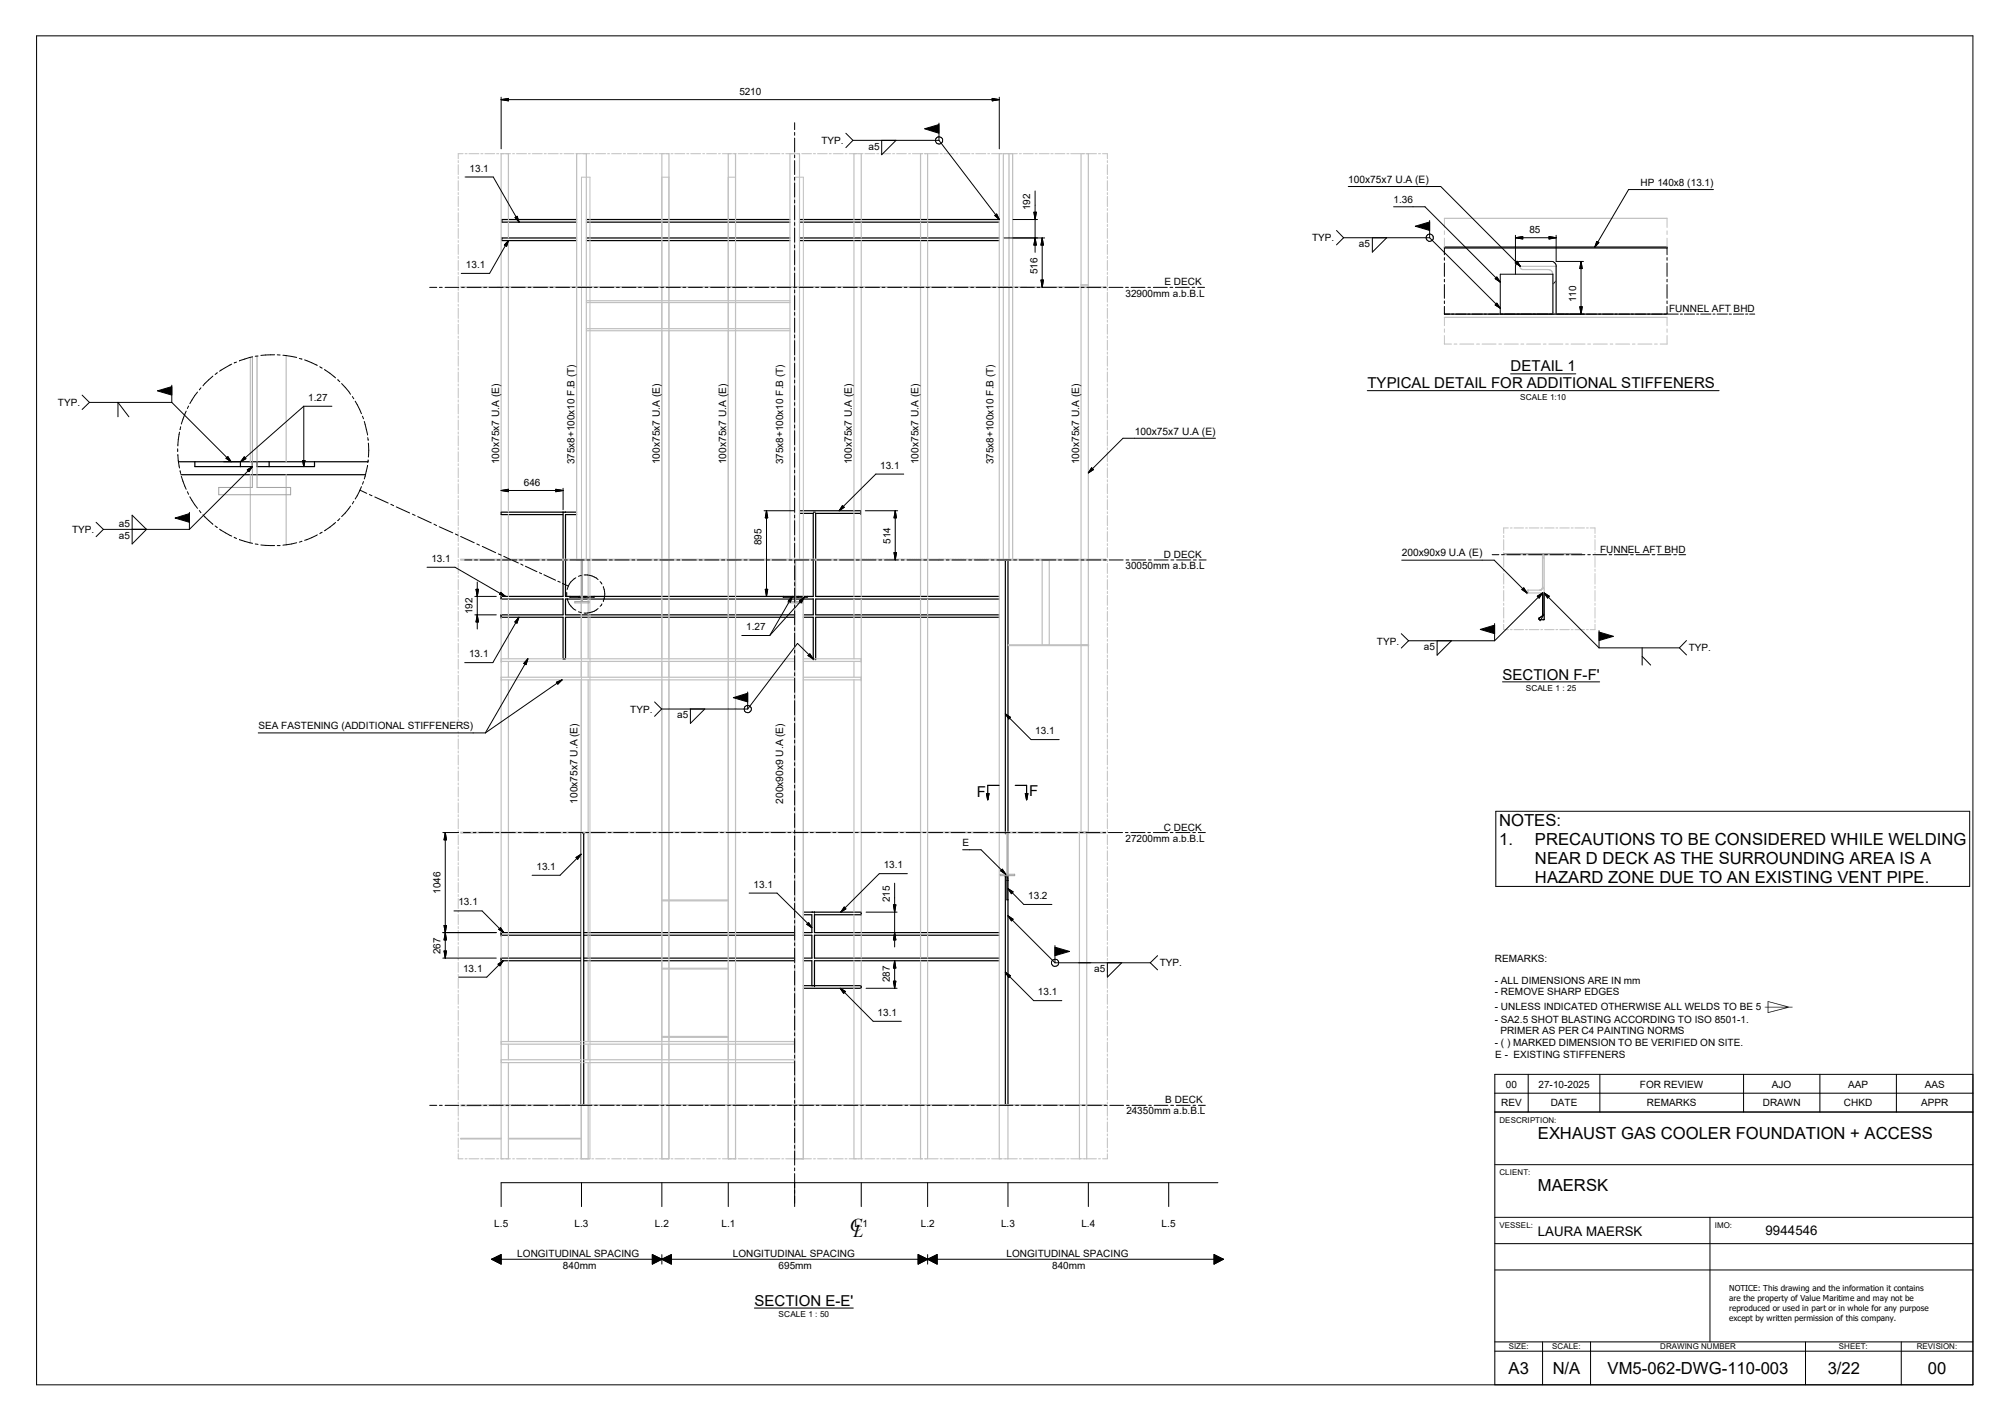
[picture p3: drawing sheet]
<svg xmlns="http://www.w3.org/2000/svg" width="420mm" height="297mm" viewBox="0 0 420 297" stroke-linecap="round" stroke-linejoin="round" font-family="sans-serif">
<g fill="none" stroke="#000" stroke-width=".21">
<path d="M7.7 7.5h404.9v282h-404.9zM104.8 20.8l1.5-.2v.5zM104.8 20.3v10.8M104.8 20.8h104.2M166.2 25.7v1.4M166.2 27.7v.6M166.2 28.9v2.9M166.2 32.4v.6M166.2 33.6v2.9M166.2 37.1v.6M166.2 38.3v2.9M207.5 20.6l1.5 .2-1.5 .3z"/>
<path d="M209 20.3v10.8M282 39h19.3l16.7 16.7M166.2 41.8v.6M166.2 43v2.9M166.2 46.5v.6M166.2 47.7v2.9M166.2 51.2v.6M166.2 52.4v2.9M166.2 55.9v.6M166.2 57.1v2.9M302.1 51.6v1.7M302.1 53.8v.6"/>
<path d="M302.1 55v2.8M302.1 58.4v.5M302.1 59.5v2.9M302.1 51.9h46.5M313.8 57.3h11v8.4h-11zM316.9 54.9l.4-.3 .7 1.1zM316.9 49.7l1.6-.3v.6zM316.9 57.3l.1-1.9 .3-.5 .4-.2h7l.4 .2 .3 .5v10.3M316.9 49.2v5.5M316.9 49.7h8.5M324 49.4l1.4 .3-1.4 .3zM325.4 58.7l-.6 .7"/>
<path d="M325.4 49.2v5.5h5.8M330.7 54.7l.2 1.4h-.5zM330.7 54.7v11M348.6 51.6v1.7M348.6 53.8v.6M348.6 55v2.8M348.6 58.4v.5M348.6 59.5v2.9M89.9 60.1h1.4M91.9 60.1h.6M93.1 60.1h2.9M96.6 60.1h.5"/>
<path d="M97.7 60.1h2.9M101.2 60.1h.6M102.3 60.1h2.9M105.8 60.1h.6M107 60.1h2.8M110.4 60.1h.6M111.6 60.1h2.9M115.1 60.1h.5M116.2 60.1h2.9M119.7 60.1h.6M120.9 60.1h2.8M124.3 60.1h.6"/>
<path d="M125.5 60.1h2.8M128.9 60.1h.6M130.1 60.1h2.9M133.6 60.1h.5M134.7 60.1h2.9M138.2 60.1h.6M139.3 60.1h3M142.8 60.1h.6M144 60.1h2.9M147.5 60.1h.5M148.6 60.1h2.9M152.1 60.1h.6"/>
<path d="M153.2 60.1h3M156.7 60.1h.6M157.9 60.1h2.9M161.4 60.1h.6M162.5 60.1h2.9M166 60.1h.6M166.2 60.6v.6M166.2 61.8v3M166.2 65.3v.6M166.2 66.5v3M166.2 70v.6M166.2 71.2v3"/>
<path d="M166.2 74.7v.6M166.2 75.9v3M166.2 79.5v.6M167.2 60.1h2.8M170.6 60.1h.6M171.8 60.1h2.9M175.2 60.1h.6M176.4 60.1h2.9M179.9 60.1h.6M181 60.1h2.9M184.5 60.1h.6M185.7 60.1h2.8"/>
<path d="M189.1 60.1h.6M190.3 60.1h2.9M193.7 60.1h.6M194.9 60.1h2.9M198.4 60.1h.6M199.5 60.1h2.9M203 60.1h.6M204.2 60.1h2.9M207.6 60.1h.6M208.8 60.1h2.9M212.3 60.1h.5M213.4 60.1h2.9"/>
<path d="M216.9 60.1h.6M218 60.1h2.9M221.5 60.1h.6M222.7 60.1h2.9M226.1 60.1h.6M227.3 60.1h2.9M230.8 60.1h.5M231.9 60.1h3M235.4 60.1h.6M236.5 60.1h3M240.1 60.1h.5M241.2 60.1h2.9"/>
<path d="M244.7 60.1h.6M245.8 60.1h2.9M249.3 60.1h.6M250.5 60.1h1.4M302.1 62.9v.6M302.1 64.1v1.6h1.1M303.6 65.7h.4M304.4 65.7h2.2M307 65.7h.4M307.9 65.7h2.1M310.4 65.7h.4M311.3 65.7h2.1"/>
<path d="M315.9 78.1h13.7M324.9 65.7h6.5M330.4 64.1h.5l-.2 1.6zM331.8 65.7h2.1M334.3 65.7h.5M335.2 65.7h2.1M337.8 65.7h.4M338.6 65.7h2.2M341.2 65.7h.4M342 65.7h2.2M344.6 65.7h.4M345.5 65.7h2.1"/>
<path d="M348 65.7h.4M348.6 62.9v.6M348.6 64.1v1.6M348.9 65.7h2.1M351.4 65.7h.5M352.2 65.7h2.2M354.8 65.7h.4M355.7 65.7h2.1M358.3 65.7h.4M359.1 65.7h2.2M361.6 65.7h.5M362.5 65.7h2.1"/>
<path d="M365.1 65.7h.4M365.9 65.7h1.1M166.2 80.6v3M166.2 84.2v.6M166.2 85.3v3M166.2 88.9v.6M166.2 90v3M166.2 93.6v.5M166.2 94.7v3M166.2 98.3v.5M166.2 99.4v3M286 81.7h73.5"/>
<path d="M97.2 117.1h1.5M99.3 117.1h.6M100.4 117.1h3M104 117.1h.6M104.9 107.1h-.1v.5h.1M105.1 117.1h3M108.7 117.1h.6M109.8 117.1h3M113.4 117.1h.5M114.5 117.1h3M118.1 117.1h.5M119.2 117.1h3"/>
<path d="M122.8 117.1h.5M123.9 117.1h3M127.5 117.1h.5M128.6 117.1h3M132.2 117.1h.5M133.3 117.1h2.9M136.9 117.1h.5M138 117.1h2.9M141.6 117.1h.5M142.7 117.1h2.9M146.3 117.1h.5M147.4 117.1h2.9"/>
<path d="M150.9 117.1h.6M152.1 117.1h2.9M155.6 117.1h.6M156.8 117.1h2.9M160.3 117.1h.6M161.5 117.1h2.9M165 117.1h.6M166.2 103v.5M166.2 104.1v3M166.2 107.7v.5M166.2 108.8v3M166.2 112.4v.6"/>
<path d="M166.2 113.6v2.9M166.2 117.1v.6M166.2 118.3v2.9M166.2 117.1h2.9M169.7 117.1h.6M170.9 117.1h2.9M174.4 117.1h.6M175.6 117.1h2.9M179.1 117.1h.6M180.3 117.1h2.9M183.8 117.1h.6M185 117.1h2.9"/>
<path d="M188.5 117.1h.6M189.7 117.1h2.9M193.2 117.1h.6M194.4 117.1h2.9M197.9 117.1h.6M199.1 117.1h2.9M202.6 117.1h.6M203.8 117.1h2.9M207.3 117.1h.6M208.5 117.1h2.9M212 117.1h.6M213.2 117.1h2.9"/>
<path d="M216.7 117.1h.6M217.9 117.1h2.9M221.4 117.1h.6M222.6 117.1h2.9M226.1 117.1h.6M227.3 117.1h2.9M230.8 117.1h.6M232 117.1h2.9M235.5 117.1h.6M236.7 117.1h2.9M240.2 117.1h.6M241.4 117.1h2.9"/>
<path d="M244.9 117.1h.6M246.1 117.1h2.9M249.6 117.1h.6M250.8 117.1h1.5M110.4 137.7l-.4 1.2-.5-.2zM110.4 137.7l-8.9 15.5M118.5 123.9v.6M118.6 125.1l.5 1.2 .6 .7 .7 .6M120.4 120.8l-1 .9-.8 1.5M121 127.9l.6 .2M121.6 120.3l-.6 .2M122.2 120.2l1.6 .2 1.3 .8"/>
<path d="M125.1 127.2l-1.3 .7-1.6 .2M125.5 121.6l.4 .5M125.9 126.2l-.4 .5M126.2 122.6a4.2 4.2 0 0 1 0 3.1M166.2 121.8v.6M166.2 123v2.9M166.2 126.5v.6M166.2 127.7v2.9M166.2 131.2v.6M166.2 132.4v2.9M166.2 135.9v.6M166.2 137.1v2.9"/>
<path d="M322.9 128.4l-.6 1.1M54 153.2h47.5M116.4 142.6l1.1-.5-.8 .9zM117.5 142.1l-16 11.1M166.2 140.6v.6M166.2 141.8v2.9M166.2 145.3v.6M166.2 146.5v2.9M166.2 150v.6M166.2 151.2v3M166.2 154.7v.6M166.2 155.9v3"/>
<path d="M166.2 159.4v.6M314.2 142.5h20.3M96.9 174h1.5M99 174h.6M100.1 174h3M103.7 174h.6M104.8 174h3M108.4 174h.6M109.5 174h3M113.1 174h.6M114.2 174h3M117.8 174h.6"/>
<path d="M118.9 174h3M122.5 174h.6M123.6 174h3M127.2 174h.6M128.3 174h3M131.9 174h.6M133 174h3M136.6 174h.6M137.8 174h2.9M141.3 174h.6M142.5 174h2.9M146 174h.6"/>
<path d="M147.2 174h2.9M150.7 174h.6M151.9 174h2.9M155.4 174h.6M156.6 174h2.9M160.1 174h.6M161.3 174h2.9M164.8 174h.6M166 174h2.9M166.2 160.6v3M166.2 164.1v.6M166.2 165.3v3"/>
<path d="M166.2 168.8v.7M166.2 170.1v2.9M166.2 173.6v.6M166.2 174.8v2.9M166.2 178.3v.6M166.2 179.5v2.9M169.5 174h.6M170.7 174h2.9M174.2 174h.6M175.4 174h2.9M178.9 174h.6M180.1 174h2.9"/>
<path d="M183.6 174h.6M184.8 174h2.9M188.3 174h.6M189.5 174h2.9M193 174h.6M194.2 174h2.9M197.7 174h.6M198.9 174h2.9M202.4 174h.6M203.6 174h2.9M207.1 174h.6M208.3 174h2.9"/>
<path d="M211.8 174h.6M213 174h2.9M216.5 174h.6M217.7 174h2.9M221.2 174h.6M222.4 174h2.9M225.9 174h.6M227.1 174h2.9M230.7 174h.5M231.8 174h3M235.4 174h.5M236.5 174h3"/>
<path d="M240.1 174h.5M241.2 174h3M244.8 174h.5M245.9 174h3M249.5 174h.5M250.6 174h1.5M166.2 183v.6M166.2 184.1v3M166.2 187.7v.6M166.2 188.8v3M166.2 192.4v.6M166.2 193.5v3"/>
<path d="M166.2 197.1v.6M166.2 198.2v3M210.6 183.3l.2 .4M166.2 201.8v.6M166.2 203v2.9M166.2 206.5v.6M166.2 207.7v2.9M166.2 211.2v.6M166.2 212.4v2.9M166.2 215.9v.6M166.2 217.1v2.9M89.9 231.1h1.4"/>
<path d="M91.9 231.1h.6M93.1 231.1h2.9M96.6 231.1h.5M97.7 231.1h2.9M101.2 231.1h.6M102.4 231.1h2.8M105.8 231.1h.6M107 231.1h2.9M110.4 231.1h.6M111.6 231.1h2.9M115.1 231.1h.5M116.2 231.1h3"/>
<path d="M119.7 231.1h.6M120.9 231.1h2.9M124.4 231.1h.5M125.5 231.1h2.9M129 231.1h.6M130.2 231.1h2.8M133.6 231.1h.6M134.8 231.1h2.9M138.2 231.1h.6M139.4 231.1h2.9M142.9 231.1h.6M144 231.1h3"/>
<path d="M147.5 231.1h.6M148.7 231.1h2.9M152.2 231.1h.5M153.3 231.1h2.9M156.8 231.1h.6M157.9 231.1h3M161.4 231.1h.6M162.6 231.1h2.9M166.1 231.1h.6M166.2 220.6v.6M166.2 221.8v2.9M166.2 225.3v.6"/>
<path d="M166.2 226.5v2.9M166.2 230v.6M166.2 231.2v2.9M166.2 234.7v.6M166.2 235.9v2.9M166.2 239.4v.6M167.2 231.1h2.9M170.7 231.1h.6M171.9 231.1h2.9M175.3 231.1h.6M176.5 231.1h2.9M180 231.1h.5"/>
<path d="M181.1 231.1h2.9M184.6 231.1h.6M185.7 231.1h3M189.3 231.1h.5M190.4 231.1h2.9M193.9 231.1h.6M195 231.1h2.9M198.5 231.1h.6M199.7 231.1h2.9M203.1 231.1h.6M204.3 231.1h2.9M207.8 231.1h.6"/>
<path d="M208.9 231.1h2.9M212.4 231.1h.6M213.6 231.1h2.9M217 231.1h.6M218.2 231.1h2.9M221.7 231.1h.6M222.8 231.1h2.9M226.3 231.1h.6M227.5 231.1h2.9M231 231.1h.6M232.1 231.1h2.9M235.6 231.1h.6"/>
<path d="M236.8 231.1h2.8M240.2 231.1h.6M241.4 231.1h2.9M244.8 231.1h.6M246 231.1h2.9M249.5 231.1h.6M250.6 231.1h1.5M412.6 232.5h-100v57M121.6 247.2v5M138.4 247.2v5M152.3 247.2v5M166.2 240.6v2.9"/>
<path d="M166.2 244.1v.6M166.2 245.3v6.9M180.1 247.2v5M194 247.2v5M210.8 247.2v5M227.6 247.2v5M244.4 247.2v5M254.7 247.2h-149.9v5M312.6 260h100M312.6 254.5h100M312.6 243.5h100M357.6 254.5v26"/>
<path d="M102.8 263.2l2-.9v.9zM102.8 263.2h2v1zM102.8 263.2l2-.9v1.9zM104.8 263.2h31.6M136.4 263.2h2l-2 1zM136.4 262.3l2 .9h-2zM136.4 262.3l2 .9-2 1zM138.4 263.2l2-.9v.9zM138.4 263.2h2v1zM138.4 262.3v1.9M138.4 263.2l2-.9v1.9zM140.4 263.2h51.6"/>
<path d="M157.8 273.4h20.7M192 263.2h2l-2 1zM192 262.3l2 .9h-2zM192 262.3l2 .9-2 1zM194 263.2l2-.9v.9zM194 263.2h2v1zM194 262.3v1.9M194 263.2l2-.9v1.9zM196 263.2h57.9M253.9 263.2h2l-2 1zM253.9 262.3l2 .9h-2zM253.9 262.3l2 .9-2 1z"/>
<path d="M312.6 265.5h100M312.6 282.4h100M312.6 280.5h100M322.6 280.5v9M332.6 280.5v9M377.6 280.5v9M397.6 280.5v9"/>
</g>
<g fill="none" stroke="#c0c0c0" stroke-width=".21">
<path d="M95.8 33.6v.4M95.8 34.4v2.1M95.8 36.9v.4M95.8 37.8v2M96.8 32.1h-1v1.1M97.3 32.1h.4M98.1 32.1h2M100.6 32.1h.4M101.4 32.1h2.1M103.9 32.1h.4M104.7 32.1h2.1M107.2 32.1h.4"/>
<path d="M108 32.1h2.1M110.5 32.1h.4M111.3 32.1h2.1M113.8 32.1h.4M114.6 32.1h2.1M117.1 32.1h.4M118 32.1h2M120.4 32.1h2.9M123.8 32.1h.4M124.6 32.1h2M127.1 32.1h.4M127.9 32.1h2.1"/>
<path d="M130.4 32.1h.4M131.2 32.1h2.1M133.7 32.1h.4M134.5 32.1h2.1M137 32.1h.4M137.8 32.1h2.1M140.3 32.1h.4M141.1 32.1h2.1M143.6 32.1h.4M144.5 32.1h2M147 32.1h.4M147.8 32.1h2"/>
<path d="M150.3 32.1h.4M151.1 32.1h2.1M153.3 32.1h.7M154.4 32.1h2.1M156.9 32.1h.4M157.7 32.1h2.1M160.2 32.1h.4M161 32.1h2.1M163.5 32.1h.4M164.3 32.1h2.1M166.5 32.1h.7M167.7 32.1h2"/>
<path d="M170.1 32.1h.4M171 32.1h2M173.4 32.1h.5M174.3 32.1h2M176.7 32.1h.5M177.6 32.1h2.9M180.9 32.1h2.1M183.4 32.1h.4M184.2 32.1h2.1M186.7 32.1h.4M187.5 32.1h2.1M190 32.1h.4"/>
<path d="M190.8 32.1h2.2M193.3 32.1h.7M194.1 32.1h2.1M196.6 32.1h.5M197.4 32.1h2.1M199.9 32.1h.5M200.8 32.1h2M203.2 32.1h.5M204.1 32.1h2.1M206.6 32.1h.4M207.4 32.1h2.3M209.8 32.1h3"/>
<path d="M213.2 32.1h.4M214 32.1h2.1M216.5 32.1h.4M217.3 32.1h2.1M219.8 32.1h.4M220.6 32.1h2.1M223.1 32.1h.5M223.9 32.1h2.1M226.1 32.1h.8M227.1 32.1h2.2M229.7 32.1h.5M230.6 32.1h1v1.1"/>
<path d="M231.6 33.6v.4M231.6 34.4v2.1M231.6 36.9v.4M231.6 37.8v2M95.8 40.3v.4M95.8 41.1v2.1M95.8 43.6v.4M95.8 44.4v2.1M95.8 46.9v.5M95.8 47.8v2M95.8 50.3v.4M95.8 51.1v2.1"/>
<path d="M95.8 53.6v.4M95.8 54.4v2.1M95.8 56.9v.5M95.8 57.8v2.1M96.4 59.9h134.9v.2h-134.9zM121.6 59.9v-22.9h1.8v22.9M138.4 59.9v-22.9h1.5v22.9M152.3 59.9v-22.9h1.5v22.9M166.2 59.9v-22.9h1.8v22.9M221.4 59.9v.2h9.9M231.6 40.3v.4M231.6 41.1v2.1"/>
<path d="M231.6 43.6v.4M231.6 44.4v2.1M231.6 46.9v.5M231.6 47.8v2M231.6 50.3v.4M231.6 51.1v2.1M231.6 53.6v.4M231.6 54.4v2.1M231.6 56.9v.5M231.6 57.8v2.1M302.1 45.6v1.9M302.1 48.3v.7"/>
<path d="M302.1 49.8v1.8M348.6 45.6v1.9M348.6 48.3v.7M348.6 49.8v1.8M95.8 60.2v.5M95.8 61.1v2.1M95.8 63.6v.4M95.8 64.4v2.1M95.8 66.9v.5M95.8 67.8v2M95.8 70.3v.4M95.8 71.1v2.1"/>
<path d="M95.8 73.6v.4M95.8 74.4v2.1M95.8 77v.3M95.8 77.8v2.1M121.6 60.1v56.8M123.4 60.1v56.8M138.4 60.1v56.8M139.9 60.1v56.8M152.3 60.1v56.8M153.8 60.1v56.8M166.2 60.1v56.8M168 60.1v56.8"/>
<path d="M231.6 60.2v.5M231.6 61.1v2.1M231.6 63.6v.4M231.6 64.4v2.1M231.6 66.9v.5M231.6 67.8v2M231.6 70.3v.4M231.6 71.1v2.1M231.6 73.6v.4M231.6 74.4v2.1M231.6 77v.3M231.6 77.8v2.1"/>
<path d="M302.1 66.3v1.8M302.1 68.7v.8M302.1 70.1v1.8h1.5M304.1 71.9h.6M305.3 71.9h2.9M308.8 71.9h.6M310 71.9h2.9M313.5 71.9h.5M314.6 71.9h2.9M318.1 71.9h.6M319.3 71.9h2.9M322.8 71.9h.5"/>
<path d="M323.9 71.9h2.9M327.4 71.9h.6M328.6 71.9h2.9M332.1 71.9h.5M333.2 71.9h3M336.8 71.9h.5M337.9 71.9h2.9M341.4 71.9h.6M342.5 71.9h3M346 71.9h.6M348.6 66.3v1.8M348.6 68.7v.8"/>
<path d="M348.6 70.1v1.8h-1.4M95.8 80.3v.4M95.8 81.1v2.1M95.8 83.6v.4M95.8 84.5v2M95.8 87v.4M95.8 87.8v2.1M95.8 90.3v.4M95.8 91.1v2.1M95.8 93.6v.4M95.8 94.4v2.1M95.8 96.9v.5"/>
<path d="M95.8 97.8v2.1M231.6 80.3v.4M231.6 81.1v2.1M231.6 83.6v.4M231.6 84.5v2M231.6 87v.4M231.6 87.8v2.1M231.6 90.3v.4M231.6 91.1v2.1M231.6 93.6v.4M231.6 94.4v2.1M231.6 96.9v.5"/>
<path d="M231.6 97.8v2.1M95.8 100.3v.4M95.8 101.1v2.1M95.8 103.6v.5M95.8 104.4v2.2M95.8 107v.4M95.8 107.8v2.1M95.8 110.3v.4M95.8 111.1v2.1M95.8 113.6v.4M95.8 114.5v2M95.8 117v.4"/>
<path d="M95.8 117.8v2.1M96.4 116.9h134.9v.2h-134.9zM123.4 117.1v56.8M138.4 117.1v56.8M139.9 117.1v56.8M152.3 117.1v56.8M153.8 117.1v56.8M168 117.1v56.8M180.2 116.9v.2M192.6 116.9v.2M196.4 116.9v.2M207.3 116.9v.2"/>
<path d="M231.6 100.3v.4M231.6 101.1v2.1M231.6 103.6v.5M231.6 104.4v2.2M231.6 107v.4M231.6 107.8v2.1M231.6 110.3v.4M231.6 111.1v2.1M231.6 113.6v.4M231.6 114.5v2M231.6 117v.4M231.6 117.8v2.1"/>
<path d="M314.5 111.9v.5M314.5 112.8v2.2M314.5 115.5v.4M314.5 116.3v2.3M314.5 119v.4M314.5 119.9v2.2M315.5 110.4h-1v1.1M315.9 110.4h.4M316.6 110.4h2M319.1 110.4h.3M319.8 110.4h2M322.2 110.4h.4"/>
<path d="M322.6 116.2l.3 .6M323 110.4h2M325.4 110.4h.4M326.2 110.4h2M328.6 110.4h.4M329.4 110.4h2M331.8 110.4h.4M332.6 110.4h1v1.1M333.6 111.9v.5M333.6 112.8v2.2M333.6 115.5v.4M333.6 116.3v2.3"/>
<path d="M333.6 119v.4M333.6 119.9v2.2M95.8 120.3v.4M95.8 121.2v2M95.8 123.6v.5M95.8 124.5v2M95.8 127v.4M95.8 127.8v2.1M95.8 130.3v.4M95.8 131.1v2.1M95.8 133.6v.4M95.8 134.5v2.1"/>
<path d="M95.8 136.9v.5M95.8 137.8v2.1M121.6 126v47.9M166.2 126v47.9M231.6 120.3v.4M231.6 121.2v2M231.6 123.6v.5M231.6 124.5v2M231.6 127v.4M231.6 127.8v2.1M231.6 130.3v.4M231.6 131.1v2.1"/>
<path d="M231.6 133.6v.4M231.6 134.5v2.1M231.6 136.9v.5M231.6 137.8v2.1M314.5 122.6v.4M314.5 123.4v2.2M314.5 126.1v.4M314.5 127v2.2M314.5 129.6v.5M314.5 130.5v1.1h1M315.9 131.6h.4M316.6 131.6h2"/>
<path d="M319.1 131.6h.3M319.4 123.5l.3 .5M319.8 131.6h2M322.2 131.6h.4M322.6 122.6l.3 .6M323 131.6h2M325.4 131.6h.4M326.2 131.6h2M328.6 131.6h.4M329.4 131.6h2M331.8 131.6h.4M333.6 130.5v1.1h-1"/>
<path d="M333.6 122.6v.4M333.6 123.4v2.2M333.6 126.1v.4M333.6 127v2.2M333.6 129.6v.5M95.8 140.3v.4M95.8 141.1v2.2M95.8 143.6v.5M95.8 144.5v2.1M95.8 147v.4M95.8 147.8v2.1M95.8 150.3v.4"/>
<path d="M95.8 151.1v2.1M95.8 153.7v.4M95.8 154.5v2.1M95.8 157v.4M95.8 157.8v2.1M231.6 140.3v.4M231.6 141.1v2.2M231.6 143.6v.5M231.6 144.5v2.1M231.6 147v.4M231.6 147.8v2.1M231.6 150.3v.4"/>
<path d="M231.6 151.1v2.1M231.6 153.7v.4M231.6 154.5v2.1M231.6 157v.4M231.6 157.8v2.1M95.8 160.3v.4M95.8 161.2v2M95.8 163.7v.4M95.8 164.5v2.1M95.8 167v.4M95.8 167.8v2.1M95.8 170.3v.4"/>
<path d="M95.8 171.2v2M95.8 173.7v.4M95.8 174.5v2.1M95.8 177v.4M95.8 177.8v2.1M96.4 174.1h134.9M96.4 174.1v-.2h54.5h80.4v.2M99.4 173.9v.2h-3M110.8 173.9v.2M121.6 174.1v56.8M123.4 174v56.9M138.4 174v56.9"/>
<path d="M139.9 174v56.9M152.3 174v56.9M153.8 174v56.9M166.2 174v56.9M168 174v56.9M191.1 174l40.2 .1M231.6 160.3v.4M231.6 161.2v2M231.6 163.7v.4M231.6 164.5v2.1M231.6 167v.4M231.6 167.8v2.1"/>
<path d="M231.6 170.3v.4M231.6 171.2v2M231.6 173.7v.4M231.6 174.5v2.1M231.6 177v.4M231.6 177.8v2.1M95.8 180.3v.5M95.8 181.1v2.2M95.8 183.7v.4M95.8 184.5v2.1M95.8 187v.4M95.8 187.8v2.1"/>
<path d="M95.8 190.3v.5M95.8 191.2v2.1M95.8 193.7v.4M95.8 194.5v2.1M95.8 197v.4M95.8 197.9v2M231.6 180.3v.5M231.6 181.1v2.2M231.6 183.7v.4M231.6 184.5v2.1M231.6 187v.4M231.6 187.8v2.1"/>
<path d="M231.6 190.3v.5M231.6 191.2v2.1M231.6 193.7v.4M231.6 194.5v2.1M231.6 197v.4M231.6 197.9v2M95.8 200.3v.4M95.8 201.2v2M95.8 203.7v.4M95.8 204.5v2.1M95.8 207v.4M95.8 207.8v2.1"/>
<path d="M95.8 210.4v.3M95.8 211.2v2.1M95.8 213.7v.4M95.8 214.5v2.1M95.8 217v.4M95.8 217.8v2.1M231.6 200.3v.4M231.6 201.2v2M231.6 203.7v.4M231.6 204.5v2.1M231.6 207v.4M231.6 207.8v2.1"/>
<path d="M231.6 210.4v.3M231.6 211.2v2.1M231.6 213.7v.4M231.6 214.5v2.1M231.6 217v.4M231.6 217.8v2.1M95.8 220.3v.5M95.8 221.2v2.1M95.8 223.7v.4M95.8 224.5v2.1M95.8 227v.5M95.8 227.8v2.1"/>
<path d="M95.8 230.4v.4M95.8 231.2v2.1M95.8 233.7v.4M95.8 234.5v2.1M95.8 237v.4M95.8 237.9v2M100.4 231v.1h-4M109.4 230.9h121.9v.2h-100M109.4 230.9v.2M109.4 230.9l-13 .1v.1M121.6 231.1v11.1M123.4 231.1v11.1h-2.1"/>
<path d="M137.8 231.1h-41.4M138.4 231.1v11.1M139.9 231.1v11.1h-2.1M152.3 231.1v11.1M153.8 231.1v11.1M166.2 231.1v11.1M168 231.1v11.1M231.6 220.3v.5M231.6 221.2v2.1M231.6 223.7v.4M231.6 224.5v2.1M231.6 227v.5"/>
<path d="M231.6 227.8v2.1M231.6 230.4v.4M231.6 231.2v2.1M231.6 233.7v.4M231.6 234.5v2.1M231.6 237v.4M231.6 237.9v2M95.8 241.2v1h1M95.8 240.4v.4M97.3 242.2h.4M98.1 242.2h2M100.6 242.2h.4"/>
<path d="M101.4 242.2h2.1M103.9 242.2h.4M104.7 242.2h2.1M107.2 242.2h.4M108 242.2h2.1M110.5 242.2h.4M111.3 242.2h2.1M113.8 242.2h.4M114.6 242.2h2.1M117.1 242.2h.4M118 242.2h2M120.4 242.2h.5"/>
<path d="M123.8 242.2h.4M124.6 242.2h2M127.1 242.2h.4M127.9 242.2h2.1M130.4 242.2h.4M131.2 242.2h2.1M133.7 242.2h.4M134.5 242.2h2.1M137 242.2h.4M140.3 242.2h.4M141.1 242.2h2.1M143.6 242.2h.4"/>
<path d="M144.5 242.2h2M147 242.2h.4M147.8 242.2h2M150.3 242.2h.4M151.1 242.2h2.9M154.4 242.2h2.1M156.9 242.2h.4M157.7 242.2h2.1M160.2 242.2h.4M161 242.2h2.1M163.5 242.2h.4M164.3 242.2h5.4"/>
<path d="M170.1 242.2h.4M171 242.2h2M173.4 242.2h.5M174.3 242.2h2M176.7 242.2h.5M177.6 242.2h2.9M180.9 242.2h2.1M183.4 242.2h.4M184.2 242.2h2.1M186.7 242.2h.4M187.5 242.2h2.1M190 242.2h.4"/>
<path d="M190.8 242.2h2.2M193.3 242.2h.7M194.1 242.2h2.1M196.6 242.2h.5M197.4 242.2h2.1M199.9 242.2h.5M200.8 242.2h2M203.2 242.2h.5M204.1 242.2h2.1M206.6 242.2h.4M207.4 242.2h2.2M209.9 242.2h2.9"/>
<path d="M213.2 242.2h.4M214 242.2h2.1M216.5 242.2h.4M217.3 242.2h2.1M219.8 242.2h.4M220.6 242.2h2.1M223.1 242.2h.5M223.9 242.2h2.4M226.4 242.2h2.9M229.7 242.2h.5M231.6 241.2v1h-1M231.6 240.4v.4"/>
</g>
<g fill="none" stroke="#000" stroke-width=".25">
<path d="M104.9 45.9h.1M104.9 49.7h.1M104.9 45.9h15.7M104.9 45.9v.5h15.7M104.9 49.7v.6h15.7M104.9 49.7h15.7M122.6 45.9h42.6M122.6 46.4h42.6M122.6 49.7h42.6M122.6 50.3h42.6M167.2 45.9h41.8M167.2 46.4h41.8"/>
<path d="M167.2 49.7h41.8M167.2 50.3h41.8M302.1 51.6h46.5M302.1 65.7h23.2M325.4 65.7h23.2M37.3 96.5h39.7M37.8 99.2h38.6M40.8 96.5v1h12v-1M50.3 96.5v1M53.8 96.5v1h12v-1M56.3 96.5v1M104.9 107.6h12.9v17.1h-13"/>
<path d="M104.9 107.1h15.7M117.8 107.1h.1M167.2 106.8h12.8v.5M167.2 107.3h2.9M170.1 107.3v17.4h-51.8v-17.1h2.3M170.1 107.1h.4M180 106.8h.1M180 107.3h.1M180 107.3h-9.4v17.4h38.4M210.3 117.1h.1M210.3 117.1h.5M210.3 117.1v57"/>
<path d="M210.8 117.1h.1M210.8 117.1v57M104.8 124.7h.1M104.8 129h.1M104.8 128.5h.1M104.8 124.7v.5h13M104.8 128.5v.5M104.8 129h13v8.7M117.8 125.2v3.3h-13M117.8 137.8h.4M119.2 124.7v.1h2.4v-.1M121.1 124.7v.1"/>
<path d="M121.8 124.7v.1h2.4v-.1M122.3 124.7v.1M163.8 124.7v.1h2.4v-.1M165.7 124.7v.1M166.2 129h-47.9v8.7M166.4 124.7v.1h2.4v-.1M166.9 124.7v.1M168 129h2.1v8.7M170.1 137.7h.1M170.1 125.2h-51.8v3.3h47.9M170.1 125.2v3.3h-2.1M170.1 137.7h.5"/>
<path d="M170.6 137.7h.1M209 125.2h-38.4v3.3h38.4M209 129h-38.4v8.7M322.1 129.5h.1M322.7 124h.2v5.5h-.9l-.1-.3 .8-.5zM121.6 174.1h.1M122.1 174.1h.1M122.1 174.1h-.6v56.8h.6M122.1 174.1v56.8M206.3 165.9h.5l-.2 1.3zM208.9 164.2h-2.3v3M210.3 174.1h.1"/>
<path d="M210.3 174.1h.5M210.8 174.1h.1M212.3 164.2h2.4v3M214.4 165.9h.6l-.3 1.3zM104.8 195.5h.1M104.8 195h.1M104.8 194.9v.6M104.8 194.9h16.7M104.8 195.5h16.7M122.1 194.9h44.1M122.1 195.5h44.1M168 194.9h1.8"/>
<path d="M168 195.5h1.8v4.8M168 190.7h12.1M168 191.2h1.8v3.7M170.3 190.7h.1M170.3 191.2v3.7h38.7M180.1 190.7h.1M180.1 191.2h.1M180.1 190.7v.5h-9.8M209 195.5h-38.7v4.8h38.7M210.3 183h.1M210.3 183h.5v47.9M210.3 183v47.9"/>
<path d="M210.6 183v5.1h.2M210.6 184h.2M104.8 200.8h.1M104.8 200.3h.1M104.8 200.3v.5M104.8 200.3h16.7M104.8 200.8h16.7M122.1 200.3h44.1M122.1 200.8h44.1M168 200.3h1.8M168 200.8h1.8v5.2M168 206h12.1"/>
<path d="M170.3 206h.1M180.1 206h.1M180.1 206v.6h-12.1M209 200.8h-38.7v5.2M121.6 230.9h.1M122.1 230.9h.1M210.3 230.9h.1M210.3 230.9h.5M210.8 230.9h.1"/>
</g>
<g fill="none" stroke="#c0c0c0" stroke-width=".25">
<path d="M104.8 32.1v92.6M106.3 32.1v13.8M120.6 32.1v85h2.4v7.6M122.6 32.1v85M138.4 32.1v13.8M139.9 32.1v13.8M152.3 32.1v13.8M153.8 32.1v13.8M165.2 32.1v85h2v-85M178.6 32.1v13.8M180.1 32.1v13.8M192.5 32.1v13.8"/>
<path d="M194 32.1v13.8M209 32.1v210.1M209.8 32.1v85M211 32.1v85M211.8 32.1v85h-2.8M226.1 32.1v141.8M227.6 32.1v141.8h-1.8v68.3M106.3 46.4v3.3M106.3 50.3v56.8M138.4 46.4v3.3M138.4 50.3v12.6M139.9 46.4v3.3"/>
<path d="M139.9 50.3v12.6M152.3 46.4v3.3M152.3 50.3v12.6M153.8 46.4v3.3M153.8 50.3v12.6M178.6 46.4v3.3M178.6 50.3v56.5M180.1 46.4v3.3M180.1 50.3v74.4M192.5 46.4v3.3M192.5 50.3v74.4M194 46.4v3.3"/>
<path d="M194 50.3v74.4M226.1 59.6h1.5M302.1 45.6h46.5M318 55.7h7.4v10l-.3-.1-.3-.3v-8l-.2-.6-.4-.3-.4-.1h-5.3l-.5-.2zM52.4 74.7v21.8M59.8 74.3v22.2M122.6 63.2h42.6M122.6 62.9h42.6M122.6 69.1h42.6M122.6 68.7h42.6M138.4 63.2v5.5M138.4 69.1v55.6"/>
<path d="M139.9 63.2v5.5M139.9 69.1v55.6M152.3 63.2v5.5M152.3 69.1v55.6M153.8 63.2v5.5M153.8 69.1v55.6M302.1 66.3h46.5M52.4 99.2v14.3M59.8 99.2v14.7M104.8 117.1h1.5M106.3 107.6v17.1M121.5 117.1v7.6"/>
<path d="M138.4 117.1h1.5M152.3 117.1h1.5M178.6 117.1h1.5M178.6 107.3v17.4M192.5 117.1h1.5M210.8 117.1h.1M218 117.1h1.4v17.8h-1.4zM226.1 117.1h1.5M322.6 116h.1M322.6 116v7l-.4 .4h-2.6M322.6 116h.3v8h-3.5M104.8 125.2v3.3"/>
<path d="M104.8 129v65.9M104.8 138.2h.1M104.8 137.7h.1M104.8 137.7h13M104.8 138.3h61.4M106.3 125.2v3.3M106.3 129v8.7M106.3 138.3v3.3M118.3 137.7h47.9M121.5 125.2v3.3M121.5 129v8.7M121.5 138.3v3.3"/>
<path d="M123 125.2v3.3M123 129v8.7M123 138.3v3.3M138.4 125.2v3.3M138.4 129v8.7M138.4 138.3v3.3M139.9 125.2v3.3M139.9 129v8.7M139.9 138.3v3.3M152.3 125.2v3.3M152.3 129v8.7M152.3 138.3v3.3"/>
<path d="M153.8 125.2v3.3M153.8 129v8.7M153.8 138.3v3.3M168 137.7h12.1M168 138.3h12.1M178.6 125.2v3.3M178.6 129v8.7M178.6 138.3v3.3M180.1 137.7h.1M180.1 138.2h.1M180.1 125.2v3.3M180.1 129v61.7"/>
<path d="M192.5 125.2v3.3M192.5 129v65.9M194 125.2v3.3M194 129v65.9M210.9 134.8h16.8v.2h-16.8zM226.1 134.9h1.5M319.4 124h.1M319.6 123.4h.1M319.6 123.4l-.2 .2v.4M104.8 142.1h.1M104.8 141.6h.1M104.8 141.6h61.4"/>
<path d="M104.8 142.1h61.4M106.3 142.1v52.8M121.5 142.1v32M123 142.1v52.8M138.4 142.1v52.8M139.9 142.1v52.8M152.3 142.1v52.8M153.8 142.1v52.8M168 141.6h12.1M168 142.1h12.1M178.6 142.1v48.6M180.1 141.6h.1"/>
<path d="M180.1 142.1h.1M210.8 174.1v8.9M227.3 173.9v68.3M104.8 195.5v4.8M106.3 195.5v4.8M123 195.5v4.8M138.4 195.5v4.8M138.4 188.3h13.9M138.4 188.1h13.9M139.9 195.5v4.8M152.3 195.5v4.8M153.8 195.5v4.8"/>
<path d="M178.6 191.2v3.7M178.6 195.5v4.8M180.1 191.2v3.7M180.1 195.5v4.8M192.5 195.5v4.8M194 195.5v4.8M104.8 200.8v41.4M104.8 217.7h.1M104.8 217.7h16.7M104.8 218.3h16.7M106.3 200.8v16.9M106.3 218.3v3.2"/>
<path d="M122.1 217.7h44M123 200.8v16.9M123 218.3v3.2M138.4 200.8v16.9M138.4 218.3v3.2M138.4 202.6h13.9M138.4 202.4h13.9M138.4 216.8h13.9M138.4 216.7h13.9M139.9 200.8v16.9M139.9 218.3v3.2M152.3 200.8v16.9"/>
<path d="M152.3 218.3v3.2M153.8 200.8v16.9M153.8 218.3v3.2M166.1 217.7h.1M166.1 217.7v.6h-44M178.6 200.8v5.2M178.6 206.6v35.6M180.1 200.8v5.2M180.1 206.6v35.6M192.5 200.8v41.4M194 200.8v41.4M104.8 238h-8.4v.1h8.4"/>
<path d="M104.8 221.5h16.7M104.8 222.1h16.7M106.3 238.1h15.2M106.3 238h15.2M106.3 222.1v20.1M121.5 230.9v11.3M122.1 221.5h44v.6h-44M123 222.1v20.1M138.4 222.1v20.1M139.9 222.1v20.1M152.3 222.1v20.1M153.8 222.1v20.1"/>
<path d="M210.8 230.9v11.3M225.8 231h1.5M166.2 242.2v-116.2h1.8v116.2"/>
</g>
<path d="M53.8 74.4v27.5h7v1.5h-15v-1.5h7v-27.3M121.6 117.1h.2v8.6h1.4v.3h-3v-.3h1.4zM166.2 117.1h.2v8.6h1.4v.3h-3v-.3h1.4zM314.5 115.7h16.3v.3h-16.3zM210.6 174.1h.2v8.7h1.4v.2h-3v-.2h1.4z" fill="none" stroke="#a0a0a0" stroke-width=".21"/>
<g fill="#000">
<path d="M104.8 20.8l1.5-.2v.5zM207.5 20.6l1.5 .2-1.5 .3zM316.9 54.9l.4-.3 .7 1.1zM316.9 49.7l1.6-.3v.6zM324 49.4l1.4 .3-1.4 .3zM330.7 54.7l.2 1.4h-.5zM330.4 64.1h.5l-.2 1.6zM110.4 137.7l-.4 1.2-.5-.2zM116.4 142.6l1.1-.5-.8 .9zM206.3 165.9h.5l-.2 1.3zM214.4 165.9h.6l-.3 1.3zM102.8 263.2h2v1z"/>
<path d="M102.8 263.2l2-.9v.9zM136.4 263.2h2l-2 1zM136.4 262.3l2 .9h-2zM138.4 263.2h2v1zM138.4 263.2l2-.9v.9zM192 263.2h2l-2 1zM192 262.3l2 .9h-2zM194 263.2h2v1zM194 263.2l2-.9v.9zM253.9 263.2h2l-2 1zM253.9 262.3l2 .9h-2z"/>
</g>
<path d="M54 150.8h45v2z" fill="#fff"/>
<path d="M54 150.8h45v2z" fill="none" stroke="#fff" stroke-width=".21"/>
<path d="M54 150.8l45 2h-45z" fill="#fff"/>
<path d="M54 150.8l45 2h-45z" fill="none" stroke="#fff" stroke-width=".21"/>
<g fill="none" stroke="#000" stroke-width=".21">
<path d="M97.3 37h5.9l5.4 9.4M176.9 27.9l1.5 1.4M178.4 29.3h18M178.4 29.3l-1.5 1.6M184.4 29.3v3l3-3M193.4 26.9l3-.9v1.9zM196.4 29.3l12.6 16.6M196.4 25.7v3.6M216.5 39.9v12.8M358.3 39.6h-17.7l-7.1 12M106.3 50.3l-.4 1.2-.4-.3zM106.3 50.3l-3.9 6.8h-5.9"/>
<path d="M107.7 45.5l.5-.3 .4 1.2zM208.1 45l.3-.3 .6 1.2zM210 49.7h8.5M211.9 45.9h5.1M216.2 44.4h.5l-.2 1.5zM216.5 49.7l.2 1.5h-.5zM217.7 58.5h.5l-.2 1.6zM218 49.7l.2 1.5h-.5zM218 49.7v10.4M279.5 48.2l1.5 1.5M281 49.7h18M281 49.7l-1.5 1.5"/>
<path d="M287 49.7v3l3-3M291.5 43.2h6.5l15.8 15.8M296 47.3l3-.9v1.8zM299 49.7l14.8 14.7M299 46.1v3.6M312.7 58.3l.3-.4 .8 1.1zM313 57.9l.8 1.1-1.1-.7zM334 50.5l.4 .2-.9 .9zM44.5 78.6l-2.1 2M45.5 77.9l-.5 .4M48.5 76.1l-2.6 1.5M49.5 75.7l-.5 .2"/>
<path d="M52.8 74.6l-2.7 .8M54 74.4l-.6 .1M57.4 74.2l-2.8 .1M58 74.2h.6M59.2 74.3l2.8 .4M62.6 74.9l.5 .2M63.7 75.2l2.7 1.2M66.9 76.7l.5 .3M67.8 77.3l2.4 1.7M70.6 79.4l.5 .4M313 63.4l.8 1-1.1-.6zM17.2 82.6l1.5 1.5"/>
<path d="M18.7 84.1l-1.5 1.5M18.7 84.1h17.2M24.7 87.1v-3l2.3 3M32.9 81.7l3-.9v1.8zM35.9 84.1l12.4 12.4M35.9 80.5v3.6M37.2 93.8v.6M37.2 95l.3 2.8M37.5 90.3l-.3 2.9M37.7 89.7v.1M37.7 98.4l.1 .6M37.8 89.2l-.1 .5"/>
<path d="M37.9 99.6l1 2.7M38.9 85.9l-1 2.7M39.4 84.9l-.2 .5M41.3 82l-1.6 2.4M42 81.1l-.3 .4M46.8 96.5h3.5M47.3 95.8l.4-.3 .6 1zM51.1 95.5l.3 .4-1.1 .6zM51.7 98.2l1.1-.7-.7 1.1zM52.8 97.5l-13.2 13.2M63.3 96.3h.5l-.3 1.2zM63.5 84.9l-13.2 11.6"/>
<path d="M63.5 84.9v12.6M63.5 84.9h5.9M71.4 80.2l1.9 2.2M73.7 82.9l.3 .5M74.3 83.9l1.3 2.6M75.8 87l.2 .5M76.2 88.1l.7 2.8M76.9 97.3l-.7 2.8M76.9 91.5l.1 .6M77 96.1l-.1 .6M77 92.6v2.9M189 99.1h-5.8l-7.7 7.7"/>
<path d="M228.3 97.8l.4 .4-1.1 .6zM254.2 91.6h-19.3l-7.3 7.2M20.1 109.2l1.5 1.5M21.6 110.7h18M21.6 110.7l-1.5 1.5M27.6 107.7l3 3-3 3zM36.6 108.3l3-.9v1.8zM39.2 102.8l.2 .5M39.6 107.1v3.6M39.7 103.8l1.6 2.5M41.7 106.7l.3 .5M42.4 107.6l2.1 2"/>
<path d="M45 109.9l.5 .4M45.9 110.6l2.6 1.5M49 112.3l.5 .3M50.1 112.8l2.7 .8M53.4 113.7l.6 .1M54.6 113.9l2.8 .1M58 114h.6M62 113.5l-2.8 .5M63.1 113.2l-.5 .1M66.4 111.8l-2.7 1.1M67.4 111.3l-.5 .2M70.2 109.2l-2.4 1.8"/>
<path d="M71.1 108.4l-.5 .4M73.3 105.8l-1.9 2.2M74 104.8l-.3 .5M75.3 102.4l1.4 .7M75.6 101.7l-1.3 2.6M76 100.7l-.2 .5M77.2 103.4l.6 .2M78.4 103.9l2.8 1.3M81.7 105.4l.6 .3M82.9 106l2.8 1.2M86.3 107.5l.5 .2M87.4 108l2.8 1.3"/>
<path d="M89.3 118.6h5.9l10.5 6.1M90.8 109.6l.5 .3M91.9 110.1l2.8 1.3M95.2 111.6l.6 .3M96.3 112.1l2.9 1.4M99.7 113.7l.6 .3M100.9 114.2l2.8 1.3M104.2 115.8l.6 .2M104.8 102.5l1.5-.2v.5zM104.8 102.5h13M105.4 116.3l1.4 .7M107.2 117.1l1.2 .6"/>
<path d="M108.9 117.9l.5 .3M109.9 118.4l2.4 1.1M112.8 119.7l.5 .2M116.2 102.3l1.6 .2-1.6 .3zM117.8 102.1v4.5M159.8 106.8h6.3M160.3 106.8l.3 1.4h-.5zM160.3 106.8v17.9M176.2 105.7l.4 .3-1.1 .8zM181 106.8h6.7M187 115.5h.5l-.3 1.6zM187.2 106.8l.3 1.4h-.5z"/>
<path d="M187.2 106.8v10.3M293.1 117.1h19.4l6.9 6.9M312.1 116h1.4M314 116h.6M315.2 116h2.8M318.5 116h.6M319.7 116h2.8M323 116h.6M324.2 116h2.8M327.6 116h.5M328.7 116h2.8M332.1 116h.5"/>
<path d="M333.2 116h2.8M336.5 116h.6M337.6 116h2.9M341 116h.6M342.2 116h2.8M345.5 116h.6M346.7 116h2.8M350 116h.6M351.1 116h1.4M99.3 128.5h4.5M99.3 124.7h4.5M99.6 123.2h.5l-.3 1.5z"/>
<path d="M99.8 128.5l.3 1.5h-.5zM99.8 121.7v9.8M104.7 123.8l1 .9-1.2-.5zM108.5 129l-.4 1.3-.4-.3zM108.5 129l-5.4 9.5h-5.9M113.7 120.1l2.5 1.2M116.7 121.5l.5 .2M117.6 122l1.3 .5M155.1 132.8h5.9M160.1 123.2h.5l-.3 1.5zM165.7 124.7l-.4 1.2-.4-.3zM165.7 124.7l-4.7 8.1"/>
<path d="M166.1 135.4l-9.7 12.8M166.1 127.2l-5.1 5.6M166.3 135.1l.5-.6 3.3 3.3M167.2 125.6l1-.8-.6 1.2zM168.2 124.8l-1.9 2.2M169 137l.4-.3 .7 1.1zM293.1 132.5l1.5 1.4M294.6 133.9h18M294.6 133.9l-1.5 1.6M300.6 133.9v3l3-3M309.6 131.6l3-.9v1.8zM312.6 130.3v3.6"/>
<path d="M318.3 123.2l.4-.3 .7 1.1zM321.5 124.6l1.1-.6-.7 1zM322.6 124l-10 9.9M322.9 124l1.1 .6-.3 .4zM322.9 124l11.5 11.4M334.4 132.1l3 .9-3 .9zM334.4 131.8v3.6M334.4 135.4h16.8M343.4 135.4v3.6M343.4 137.2l1.8 1.8M351.2 135.4l1.5 1.5M352.7 133.9l-1.5 1.5"/>
<path d="M136.9 146.7l1.5 1.5M138.4 148.2h18M138.4 148.2l-1.5 1.5M144.4 148.2v3l3-3M153.4 145.8l3-.9v1.8zM156.4 144.7v3.5M210.3 149.2l1 .7-.3 .4zM210.3 149.2l5.3 5.4h5.9M92.6 174h3.3M93.1 174l.3 1.6h-.5zM93.1 174v26.3M120.5 179.2l1-.6-.7 1z"/>
<path d="M121.5 178.6l-4.4 4.4h-5.8M201.3 177.6h3.9l5.1 5.2M312.8 169.6h99.1v15.7h-99.1zM92.6 194.9h11.2M92.9 198.8h.5l-.3 1.5zM92.9 193.5h.5l-.3 1.4zM93.1 194.9l.3 1.6h-.5zM94.9 190.4h5.9l4.6 4.5M104.3 194.3l.4-.4 .7 1zM156.7 186.7h5.8l3.6 3.5M166.3 190.4l3.5 3.5M168.7 193.2l.4-.3 .7 1z"/>
<path d="M176.6 189.6l.3 .4-1.1 .7zM181.1 190.7h6.5M186.8 189.1h.6l-.3 1.6zM187.1 194.9l.3 1.6h-.6zM187.1 184.6v13.4M189.8 182.6h-5.9l-8.1 8.1M209.3 182l.3-.3 .7 1.1zM209.6 181.7l.7 1.1-1-.8zM210.8 185.8l1.1 .6-.4 .4zM210.8 191.4l1.1 .8-.4 .3zM210.8 185.8l3.3 3.3h5.9M210.8 191.4l9.8 9.9"/>
<path d="M220.6 198l3.1 .9-3.1 .9zM220.6 197.7v3.6M242.1 199.8l-1.5 1.5M92.6 200.3h11.2M104.2 201.5l1-.7-.6 1.1zM105.2 200.8l-3.4 3.5h-5.9M175.7 206.6l1.1 .7-.4 .3zM175.7 206.6l6.9 6.9h5.9M181.1 206.6h6.5M186.8 205.1h.6l-.3 1.5zM187.1 200.8l.3 1.6h-.6zM187.1 200.8v5.8"/>
<path d="M210.3 203.2l1 .8-.3 .3zM210.3 203.2l5.9 6h5.9M220.6 201.3h20M231.6 201.3v3l3-3M240.6 201.3l1.5 1.4M312.6 224.6h100v7.9h-100zM312.6 228.5h100M319.6 224.6v7.9M334.6 224.6v7.9M364.6 224.6v7.9M380.6 224.6v7.9M396.6 224.6v7.9"/>
<circle cx="196.4" cy="29.3" r=".76"/>
<circle cx="299" cy="49.7" r=".77"/>
<circle cx="156.4" cy="148.2" r=".76"/>
<circle cx="220.7" cy="201.3" r=".76"/>
</g>
<g fill="#000">
<path d="M193.4 26.9l3-.9v1.9zM106.3 50.3l-.4 1.2-.4-.3zM107.7 45.5l.5-.3 .4 1.2zM208.1 45l.3-.3 .6 1.2zM216.2 44.4h.5l-.2 1.5zM216.5 49.7l.2 1.5h-.5zM217.7 58.5h.5l-.2 1.6zM218 49.7l.2 1.5h-.5zM296 47.3l3-.9v1.8zM313 57.9l.8 1.1-1.1-.7zM334 50.5l.4 .2-.9 .9zM313 63.4l.8 1-1.1-.6z"/>
<path d="M32.9 81.7l3-.9v1.8zM47.3 95.8l.4-.3 .6 1zM51.1 95.5l.3 .4-1.1 .6zM51.7 98.2l1.1-.7-.7 1.1zM63.3 96.3h.5l-.3 1.2zM228.3 97.8l.4 .4-1.1 .6zM36.6 108.3l3-.9v1.8zM104.8 102.5l1.5-.2v.5zM116.2 102.3l1.6 .2-1.6 .3zM160.3 106.8l.3 1.4h-.5zM176.2 105.7l.4 .3-1.1 .8zM187 115.5h.5l-.3 1.6z"/>
<path d="M187.2 106.8l.3 1.4h-.5zM99.6 123.2h.5l-.3 1.5zM99.8 128.5l.3 1.5h-.5zM104.7 123.8l1 .9-1.2-.5zM108.5 129l-.4 1.3-.4-.3zM160.1 123.2h.5l-.3 1.5zM165.7 124.7l-.4 1.2-.4-.3zM167.2 125.6l1-.8-.6 1.2zM169 137l.4-.3 .7 1.1zM309.6 131.6l3-.9v1.8zM318.3 123.2l.4-.3 .7 1.1zM321.5 124.6l1.1-.6-.7 1z"/>
<path d="M322.9 124l1.1 .6-.3 .4zM334.4 132.1l3 .9-3 .9zM153.4 145.8l3-.9v1.8zM210.3 149.2l1 .7-.3 .4zM93.1 174l.3 1.6h-.5zM120.5 179.2l1-.6-.7 1zM92.9 198.8h.5l-.3 1.5zM92.9 193.5h.5l-.3 1.4zM93.1 194.9l.3 1.6h-.5zM104.3 194.3l.4-.4 .7 1zM168.7 193.2l.4-.3 .7 1zM176.6 189.6l.3 .4-1.1 .7z"/>
<path d="M186.8 189.1h.6l-.3 1.6zM187.1 194.9l.3 1.6h-.6zM209.6 181.7l.7 1.1-1-.8zM210.8 185.8l1.1 .6-.4 .4zM210.8 191.4l1.1 .8-.4 .3zM220.6 198l3.1 .9-3.1 .9zM104.2 201.5l1-.7-.6 1.1zM175.7 206.6l1.1 .7-.4 .3zM186.8 205.1h.6l-.3 1.5zM187.1 200.8l.3 1.6h-.6zM210.3 203.2l1 .8-.3 .3z"/>
</g>
<g font-size="3.8">
<text x="177.7" y="257.4">C</text>
<text x="178.5" y="258.5">L</text>
</g>
<g font-size="3.5">
<text x="313.5" y="172.8">NOTES:</text>
<text x="313.5" y="176.7">1.</text>
<text x="321" y="176.7">PRECAUTIONS TO BE CONSIDERED WHILE WELDING</text>
<text x="321" y="180.6">NEAR D DECK AS THE SURROUNDING AREA IS A</text>
<text x="321" y="184.6">HAZARD ZONE DUE TO AN EXISTING VENT PIPE.</text>
<text x="321.6" y="238">EXHAUST GAS COOLER FOUNDATION + ACCESS</text>
<text x="321.6" y="249">MAERSK</text>
<text x="315.5" y="287.2">A3</text>
<text x="324.7" y="287.2">N/A</text>
<text x="336.2" y="287.2">VM5-062-DWG-110-003</text>
<text x="382.3" y="287.2">3/22</text>
<text x="403.2" y="287.2">00</text>
</g>
<g font-size="3.1">
<text x="315.9" y="77.6">DETAIL 1</text>
<text x="286" y="81.2">TYPICAL DETAIL FOR ADDITIONAL STIFFENERS</text>
<text x="314.2" y="142.1">SECTION F-F'</text>
<text x="204.3" y="166.5">F</text>
<text x="215.3" y="166.4">F</text>
<text x="157.8" y="272.9">SECTION E-E'</text>
</g>
<g font-size="2.8">
<text x="321.6" y="258.3">LAURA MAERSK</text>
<text x="369.3" y="258.2">9944546</text>
</g>
<g font-size="2.1">
<text x="154.6" y="19.8">5210</text>
<text x="98.2" y="35.9">13.1</text>
<text x="171.8" y="30.1">TYP.</text>
<text x="181.6" y="31.3">a5</text>
<text x="281.9" y="38.2">100x75x7 U.A (E)</text>
<text x="343.1" y="38.8">HP 140x8 (13.1)</text>
<text x="215.5" y="43.9" transform="rotate(-90 215.5 43.9)">192</text>
<text x="291.5" y="42.4">1.36</text>
<text x="274.4" y="50.5">TYP.</text>
<text x="284.2" y="51.6">a5</text>
<text x="319.9" y="48.7">85</text>
<text x="97.4" y="56">13.1</text>
<text x="216.9" y="57.4" transform="rotate(-90 216.9 57.4)">516</text>
<text x="243.5" y="59.6">E DECK</text>
<text x="235.4" y="62">32900mm a.b.B.L</text>
<text x="329.6" y="63.2" transform="rotate(-90 329.6 63.2)">110</text>
<text x="349.1" y="65.2">FUNNEL AFT BHD</text>
<text x="64.5" y="83.8">1.27</text>
<text x="12.1" y="84.9">TYP.</text>
<text x="237.4" y="90.8">100x75x7 U.A (E)</text>
<text x="104.4" y="97.1" transform="rotate(-90 104.4 97.1)">100x75x7 U.A (E)</text>
<text x="109.5" y="101.6">646</text>
<text x="120.2" y="97.1" transform="rotate(-90 120.2 97.1)">375x8+100x10 F.B (T)</text>
<text x="138" y="97.1" transform="rotate(-90 138 97.1)">100x75x7 U.A (E)</text>
<text x="151.9" y="97.1" transform="rotate(-90 151.9 97.1)">100x75x7 U.A (E)</text>
<text x="163.8" y="97.1" transform="rotate(-90 163.8 97.1)">375x8+100x10 F.B (T)</text>
<text x="178.2" y="97.1" transform="rotate(-90 178.2 97.1)">100x75x7 U.A (E)</text>
<text x="184.1" y="98">13.1</text>
<text x="192.1" y="97.1" transform="rotate(-90 192.1 97.1)">100x75x7 U.A (E)</text>
<text x="207.8" y="97.1" transform="rotate(-90 207.8 97.1)">375x8+100x10 F.B (T)</text>
<text x="225.7" y="97.1" transform="rotate(-90 225.7 97.1)">100x75x7 U.A (E)</text>
<text x="15.1" y="111.5">TYP.</text>
<text x="24.9" y="110.2">a5</text>
<text x="24.9" y="112.6">a5</text>
<text x="159.3" y="114" transform="rotate(-90 159.3 114)">895</text>
<text x="186.2" y="113.7" transform="rotate(-90 186.2 113.7)">514</text>
<text x="90.2" y="117.4">13.1</text>
<text x="235.4" y="119">30050mm a.b.B.L</text>
<text x="243.4" y="116.6">D DECK</text>
<text x="293.1" y="116.3">200x90x9 U.A (E)</text>
<text x="334.6" y="115.5">FUNNEL AFT BHD</text>
<text x="98.8" y="128.4" transform="rotate(-90 98.8 128.4)">192</text>
<text x="156.1" y="131.7">1.27</text>
<text x="98.1" y="137.4">13.1</text>
<text x="288" y="134.7">TYP.</text>
<text x="297.8" y="135.9">a5</text>
<text x="353.2" y="136.2">TYP.</text>
<text x="131.8" y="149">TYP.</text>
<text x="54" y="152.4">SEA FASTENING (ADDITIONAL STIFFENERS)</text>
<text x="141.6" y="150.2">a5</text>
<text x="216.5" y="153.5">13.1</text>
<text x="120.8" y="168.1" transform="rotate(-90 120.8 168.1)">100x75x7 U.A (E)</text>
<text x="163.8" y="168.1" transform="rotate(-90 163.8 168.1)">200x90x9 U.A (E)</text>
<text x="243.4" y="173.6">C DECK</text>
<text x="201.3" y="176.8">E</text>
<text x="235.4" y="176">27200mm a.b.B.L</text>
<text x="112.2" y="181.8">13.1</text>
<text x="157.6" y="185.5">13.1</text>
<text x="184.8" y="181.5">13.1</text>
<text x="92.1" y="186.9" transform="rotate(-90 92.1 186.9)">1046</text>
<text x="95.9" y="189.3">13.1</text>
<text x="186.1" y="188.6" transform="rotate(-90 186.1 188.6)">215</text>
<text x="215" y="187.9">13.2</text>
<text x="92.1" y="199.5" transform="rotate(-90 92.1 199.5)">267</text>
<text x="96.8" y="203.2">13.1</text>
<text x="228.8" y="203.2">a5</text>
<text x="242.6" y="202">TYP.</text>
<text x="312.6" y="201">REMARKS:</text>
<text x="186.1" y="205.4" transform="rotate(-90 186.1 205.4)">287</text>
<text x="217.1" y="208">13.1</text>
<text x="312.6" y="205.7">- ALL DIMENSIONS ARE IN mm</text>
<text x="312.6" y="208.1">- REMOVE SHARP EDGES</text>
<text x="183.5" y="212.3">13.1</text>
<text x="312.6" y="211.1">- UNLESS INDICATED OTHERWISE ALL WELDS TO BE 5</text>
<text x="312.6" y="213.9">- SA2.5 SHOT BLASTING ACCORDING TO ISO 8501-1.</text>
<text x="312.6" y="218.6">- ( ) MARKED DIMENSION TO BE VERIFIED ON SITE.</text>
<text x="312.7" y="221.2">E - EXISTING STIFFENERS</text>
<text x="313.8" y="216.2">PRIMER AS PER C4 PAINTING NORMS</text>
<text x="314.9" y="227.3">00</text>
<text x="321.8" y="227.3">27-10-2025</text>
<text x="343" y="227.3">FOR REVIEW</text>
<text x="370.6" y="227.3">AJO</text>
<text x="386.5" y="227.3">AAP</text>
<text x="402.5" y="227.3">AAS</text>
<text x="235.6" y="233">24350mm a.b.B.L</text>
<text x="243.7" y="230.6">B DECK</text>
<text x="314" y="231.3">REV</text>
<text x="324.3" y="231.3">DATE</text>
<text x="344.4" y="231.3">REMARKS</text>
<text x="368.7" y="231.3">DRAWN</text>
<text x="385.6" y="231.3">CHKD</text>
<text x="401.8" y="231.3">APPR</text>
<text x="103.4" y="256.6">L.5</text>
<text x="120.2" y="256.6">L.3</text>
<text x="137" y="256.6">L.2</text>
<text x="150.9" y="256.6">L.1</text>
<text x="178.7" y="256.6">L.1</text>
<text x="192.6" y="256.6">L.2</text>
<text x="209.4" y="256.6">L.3</text>
<text x="226.2" y="256.6">L.4</text>
<text x="242.9" y="256.6">L.5</text>
<text x="108.2" y="262.8">LONGITUDINAL SPACING</text>
<text x="153.3" y="262.8">LONGITUDINAL SPACING</text>
<text x="210.5" y="262.8">LONGITUDINAL SPACING</text>
<text x="117.7" y="265.2">840mm</text>
<text x="162.8" y="265.2">695mm</text>
<text x="220" y="265.2">840mm</text>
</g>
<g font-size="1.7">
<text x="318" y="83.5">SCALE 1:10</text>
<text x="319.1" y="144.4">SCALE 1 : 25</text>
<text x="313.6" y="234.7">DESCRIPTION:</text>
<text x="313.6" y="245.7">CLIENT:</text>
<text x="313.6" y="256.7">VESSEL:</text>
<text x="358.6" y="256.7">IMO:</text>
<text x="361.6" y="269.9">NOTICE: This drawing and the information it contains</text>
<text x="162.8" y="275.3">SCALE 1 : 50</text>
<text x="361.6" y="271.9">are the property of Value Maritime and may not be</text>
<text x="361.6" y="274">reproduced or used in part or in whole for any purpose</text>
<text x="361.6" y="276.1">except by written permission of this company.</text>
<text x="315.5" y="282.1">SIZE:</text>
<text x="324.6" y="282.1">SCALE:</text>
<text x="347.2" y="282.1">DRAWING NUMBER</text>
<text x="384.6" y="282.1">SHEET:</text>
<text x="400.9" y="282.1">REVISION:</text>
</g>
<text font-size="1.6" x="369" y="211.1">⌲</text>
</svg>
